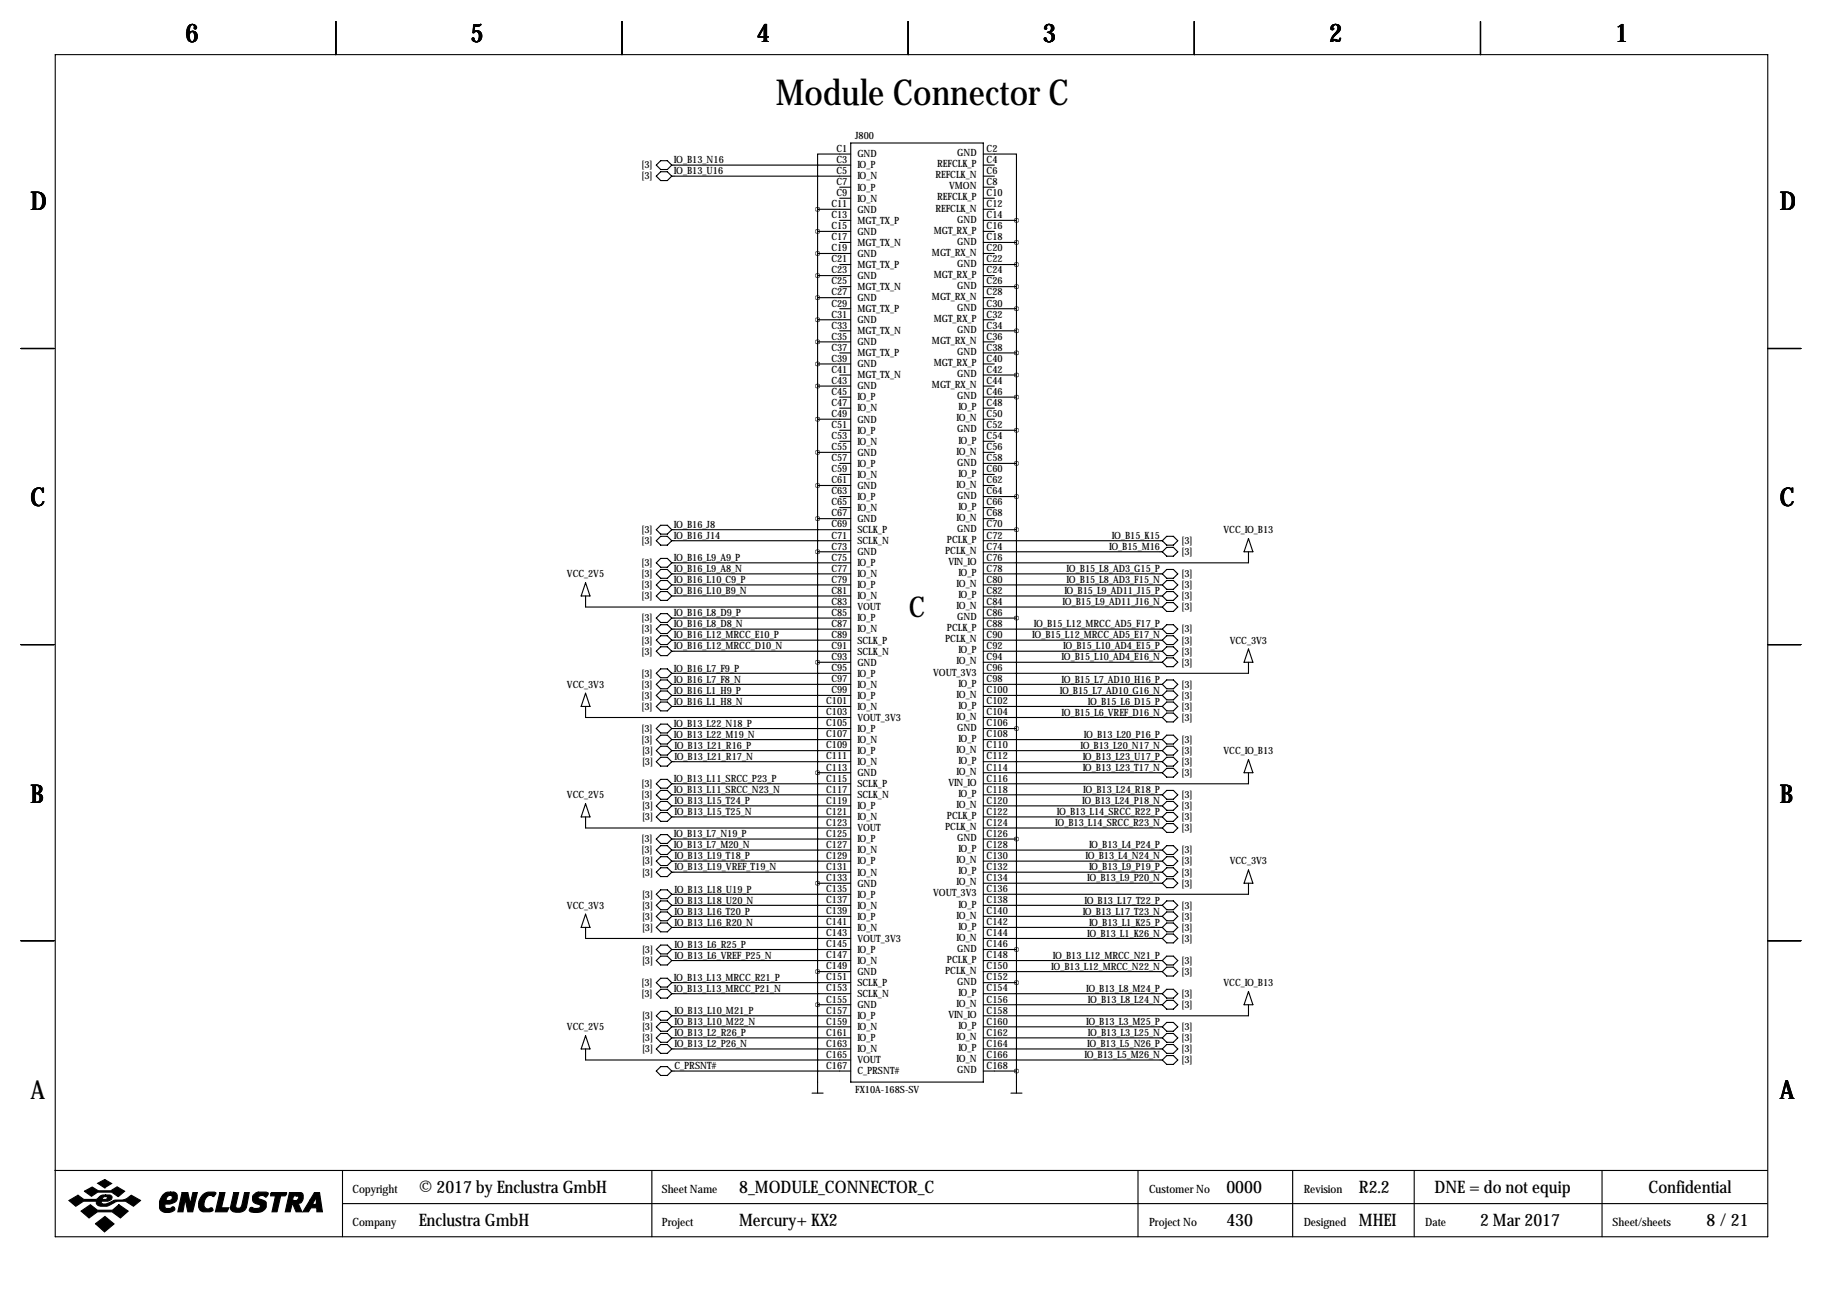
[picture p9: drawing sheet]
<svg xmlns="http://www.w3.org/2000/svg" width="419mm" height="297mm" viewBox="0 0 419 297" stroke-linecap="round" stroke-linejoin="round" font-family="sans-serif">
<g fill="none" stroke="#000" stroke-width=".25">
<path d="M12.7 12.6h393.7v271.7h-393.7zM77.2 4.9v7.7M143 4.9v7.7M208.8 4.9v7.7M274.6 4.9v7.7M340.4 4.9v7.7M150.9 38l1-1.1h1.5l1 1.1-1 1h-1.5zM154.4 38h41.2M195.6 35.4h-7.6v12.7M195.6 32.9h30.5v215.9h-30.5zM226.1 35.4h7.6v15.3M226.1 38h2.5"/>
<path d="M150.9 40.5l1-1h1.5l1 1-1 1h-1.5zM154.4 40.5h41.2M188 48.1h7.6M188 53.2h7.6M188 58.3h7.6M188 48.1v203.2M193 43h2.6M193 45.6h2.6M193 50.7h2.6M193 55.7h2.6M226.1 40.5h2.5M226.1 43h2.5"/>
<path d="M226.1 45.6h2.5M226.1 48.1h2.5M226.1 50.7h7.6M226.1 53.2h2.5M226.1 55.7h7.6M226.1 58.3h2.5M233.7 50.7v200.6M188 63.4h7.6M188 68.4h7.6M188 73.5h7.6M188 78.6h7.6M193 60.8h2.6"/>
<path d="M193 65.9h2.6M193 71h2.6M193 76.1h2.6M226.1 60.8h7.6M226.1 63.4h2.5M226.1 65.9h7.6M226.1 68.4h2.5M226.1 71h7.6M226.1 73.5h2.5M226.1 76.1h7.6M226.1 78.6h2.5M4.8 80.1h7.6"/>
<path d="M188 83.7h7.6M188 88.8h7.6M188 96.4h7.6M193 81.1h2.6M193 86.2h2.6M193 91.3h2.6M193 93.8h2.6M193 98.9h2.6M226.1 81.1h7.6M226.1 83.7h2.5M226.1 86.2h7.6M226.1 88.8h2.5"/>
<path d="M226.1 91.3h7.6M226.1 93.8h2.5M226.1 96.4h2.5M226.1 98.9h7.6M406.4 80.1h7.6M188 104h7.6M188 111.6h7.6M188 119.2h7.6M193 101.5h2.6M193 106.5h2.6M193 109.1h2.6M193 114.2h2.6"/>
<path d="M193 116.7h2.6M226.1 101.5h2.5M226.1 104h2.5M226.1 106.5h7.6M226.1 109.1h2.5M226.1 111.6h2.5M226.1 114.2h7.6M226.1 116.7h2.5M226.1 119.2h2.5M134.6 134l1 3h-2zM134.6 137v2.6h61M150.9 121.8l1-1h1.5l1 1-1 1h-1.5z"/>
<path d="M150.9 124.3l1-1h1.5l1 1-1 1h-1.5zM150.9 134.5l1-1h1.5l1 1-1 1h-1.5zM150.9 137l1-1h1.5l1 1-1 1h-1.5zM150.9 129.4l1-1h1.5l1 1-1 1h-1.5zM150.9 131.9l1-1h1.5l1 1-1 1.1h-1.5zM154.4 121.8h41.2M154.4 124.3h41.2M154.4 129.4h41.2M154.4 131.9h41.2M154.4 134.5h41.2M154.4 137h41.2M188 126.9h7.6"/>
<path d="M226.1 121.8h7.6M226.1 124.3h41.1M226.1 126.9h41.1M226.1 131.9h41.1M226.1 134.5h41.1M226.1 137h41.1M226.1 139.6h41.1M267.2 124.3l1-1h1.5l1.1 1-1.1 1h-1.5zM267.2 134.5l1-1h1.5l1.1 1-1.1 1h-1.5zM267.2 137l1-1h1.5l1.1 1-1.1 1h-1.5zM267.2 131.9l1-1h1.5l1.1 1-1.1 1.1h-1.5zM268.2 125.8h1.5l1.1 1.1-1.1 1h-1.5l-1-1z"/>
<path d="M268.2 138.5h1.5l1.1 1.1-1.1 1h-1.5l-1-1zM287 123.8l1 3.1h-2zM287 126.9v2.5h-60.9M4.8 148.2h7.6M134.6 159.4l1 3h-2zM150.9 147.2l1-1h1.5l1 1-1 1h-1.5zM150.9 142.1l1-1h1.5l1 1-1 1h-1.5zM150.9 144.6l1-1h1.5l1 1-1 1.1h-1.5zM150.9 149.7l1-1h1.5l1 1-1 1h-1.5zM150.9 154.8l1-1h1.5l1 1-1 1h-1.5zM150.9 157.3l1-1h1.5l1 1-1 1.1h-1.5zM150.9 159.9l1-1h1.5l1 1-1 1h-1.5z"/>
<path d="M154.4 142.1h41.2M154.4 144.6h41.2M154.4 147.2h41.2M154.4 149.7h41.2M154.4 154.8h41.2M154.4 157.3h41.2M154.4 159.9h41.2M188 152.3h7.6M226.1 142.1h7.6M226.1 144.6h41.1M226.1 147.2h41.1M226.1 149.7h41.1"/>
<path d="M226.1 152.3h41.1M226.1 157.3h41.1M226.1 159.9h41.1M267.2 144.6l1-1h1.5l1.1 1-1.1 1.1h-1.5zM267.2 149.7l1-1h1.5l1.1 1-1.1 1h-1.5zM267.2 157.3l1-1h1.5l1.1 1-1.1 1.1h-1.5zM268.2 146.2h1.5l1.1 1-1.1 1h-1.5l-1-1zM268.2 158.9h1.5l1.1 1-1.1 1h-1.5l-1-1zM268.2 151.2h1.5l1.1 1.1-1.1 1h-1.5l-1-1zM287 149.2l1 3.1h-2zM287 152.3v2.5h-60.9M406.4 148.2h7.6"/>
<path d="M134.6 162.4v2.6h61M150.9 167.5l1-1h1.5l1 1-1 1h-1.5zM150.9 170l1-1h1.5l1 1-1 1.1h-1.5zM150.9 162.4l1-1h1.5l1 1-1 1h-1.5zM150.9 172.6l1-1h1.5l1 1-1 1h-1.5zM150.9 175.1l1-1h1.5l1 1-1 1h-1.5zM154.4 162.4h41.2M154.4 167.5h41.2M154.4 170h41.2M154.4 172.6h41.2M154.4 175.1h41.2M188 177.7h7.6"/>
<path d="M226.1 162.4h41.1M226.1 165h41.1M226.1 167.5h7.6M226.1 170h41.1M226.1 172.6h41.1M226.1 175.1h41.1M226.1 177.7h41.1M267.2 170l1-1h1.5l1.1 1-1.1 1.1h-1.5zM267.2 175.1l1-1h1.5l1.1 1-1.1 1h-1.5zM268.2 161.4h1.5l1.1 1-1.1 1h-1.5l-1-1zM268.2 163.9h1.5l1.1 1.1-1.1 1h-1.5l-1-1zM268.2 171.6h1.5l1.1 1-1.1 1h-1.5l-1-1z"/>
<path d="M268.2 176.6h1.5l1.1 1.1-1.1 1h-1.5l-1-1zM287 174.6l1 3.1h-2zM287 177.7v2.5h-60.9M134.6 184.8l1 3h-2zM134.6 187.8v2.6h61M150.9 180.2l1-1h1.5l1 1-1 1h-1.5zM150.9 182.7l1-1h1.5l1 1-1 1.1h-1.5zM150.9 192.9l1-1h1.5l1 1-1 1h-1.5zM150.9 195.4l1-1h1.5l1 1-1 1.1h-1.5zM150.9 198l1-1h1.5l1 1-1 1h-1.5zM150.9 187.8l1-1h1.5l1 1-1 1h-1.5zM150.9 185.3l1-1h1.5l1 1-1 1h-1.5z"/>
<path d="M151.9 199.5h1.5l1 1-1 1h-1.5l-1-1zM154.4 180.2h41.2M154.4 182.7h41.2M154.4 185.3h41.2M154.4 187.8h41.2M154.4 192.9h41.2M154.4 195.4h41.2M154.4 198h41.2M226.1 182.7h41.1M226.1 185.3h41.1M226.1 187.8h41.1M226.1 190.4h41.1"/>
<path d="M226.1 192.9h7.6M226.1 195.4h41.1M226.1 198h41.1M267.2 182.7l1-1h1.5l1.1 1-1.1 1.1h-1.5zM267.2 195.4l1-1h1.5l1.1 1-1.1 1.1h-1.5zM268.2 197h1.5l1.1 1-1.1 1h-1.5l-1-1zM268.2 199.5h1.5l1.1 1-1.1 1h-1.5l-1-1zM268.2 186.8h1.5l1.1 1-1.1 1h-1.5l-1-1zM268.2 189.3h1.5l1.1 1.1-1.1 1h-1.5l-1-1zM268.2 184.3h1.5l1.1 1-1.1 1h-1.5l-1-1zM4.8 216.3h7.6M134.6 210.2l1 3h-2z"/>
<path d="M134.6 213.2v2.6h61M150.9 213.2l1-1h1.5l1 1-1 1h-1.5zM150.9 208.1l1-1h1.5l1 1-1 1.1h-1.5zM150.9 205.6l1-1h1.5l1 1-1 1h-1.5zM150.9 218.3l1-1h1.5l1 1-1 1h-1.5zM150.9 210.7l1-1h1.5l1 1-1 1h-1.5zM154.4 200.5h41.2M154.4 205.6h41.2M154.4 208.1h41.2M154.4 210.7h41.2M154.4 213.2h41.2M154.4 218.3h41.2"/>
<path d="M188 203.1h7.6M226.1 200.5h41.1M226.1 203.1h41.1M226.1 208.1h41.1M226.1 210.7h41.1M226.1 213.2h41.1M226.1 215.8h41.1M226.1 218.3h7.6M267.2 213.2l1-1h1.5l1.1 1-1.1 1h-1.5zM267.2 208.1l1-1h1.5l1.1 1-1.1 1.1h-1.5zM267.2 210.7l1-1h1.5l1.1 1-1.1 1h-1.5zM268.2 202h1.5l1.1 1.1-1.1 1h-1.5l-1-1z"/>
<path d="M268.2 219.8h1.5l1.1 1-1.1 1.1h-1.5l-1-1.1zM268.2 214.7h1.5l1.1 1.1-1.1 1h-1.5l-1-1zM287 200l1 3.1h-2zM287 203.1v2.5h-60.9M406.4 216.3h7.6M134.6 238.1l1 3.1h-2zM150.9 225.9l1-1h1.5l1 1-1 1h-1.5zM150.9 228.5l1-1.1h1.5l1 1.1-1 1h-1.5zM150.9 220.8l1-1h1.5l1 1-1 1.1h-1.5zM150.9 238.6l1-1h1.5l1 1-1 1h-1.5zM150.9 236.1l1-1h1.5l1 1-1 1h-1.5zM150.9 233.5l1-1h1.5l1 1-1 1.1h-1.5z"/>
<path d="M154.4 220.8h41.2M154.4 225.9h41.2M154.4 228.5h41.2M154.4 233.5h41.2M154.4 236.1h41.2M154.4 238.6h41.2M188 223.4h7.6M188 231h7.6M226.1 220.8h41.1M226.1 223.4h41.1M226.1 225.9h7.6M226.1 228.5h41.1"/>
<path d="M226.1 231h41.1M226.1 236.1h41.1M226.1 238.6h41.1M267.2 228.5l1-1.1h1.5l1.1 1.1-1.1 1h-1.5zM267.2 223.4l1-1h1.5l1.1 1-1.1 1h-1.5zM267.2 238.6l1-1h1.5l1.1 1-1.1 1h-1.5zM267.2 236.1l1-1h1.5l1.1 1-1.1 1h-1.5zM268.2 230h1.5l1.1 1-1.1 1h-1.5l-1-1zM287 228l1 3h-2zM287 231v2.5h-60.9M134.6 241.2v2.5h61M150.9 241.2l1-1.1h1.5l1 1.1-1 1h-1.5z"/>
<path d="M150.9 246.2l1-1h1.5l1 1-1 1.1h-1.5zM154.4 241.2h41.2M154.4 246.2h41.2M186.7 251.3h2.5M226.1 241.2h41.1M226.1 243.7h41.1M226.1 246.2h7.6M232.4 251.3h2.5M267.2 241.2l1-1.1h1.5l1.1 1.1-1.1 1h-1.5zM268.2 242.7h1.5l1.1 1-1.1 1h-1.5l-1-1zM12.6 269.1h393.7M78.7 269.1v15.2"/>
<path d="M78.7 276.7h327.6M149.9 269.1v15.2M261.6 269.1v15.2M297.2 269.1v15.2M325.1 269.1v15.2M368.3 269.1v15.2"/>
</g>
<g fill="#000" stroke="#000" stroke-width=".25">
<path d="M15.8 276l2.1-1.2 1.4 1h2.8l.3-.2a1.77 1.77 0 0 1 1.9-.9v.4l-.6 .2-.2 .5h.9l.3-.6-.4-.1v-.4h.9a.59 .59 0 0 1 .6 .7l-.2 .4-.8 .4h-1.4l-.1 .1 .1 .4a3.2 3.2 0 0 0 2.7-.7l.3-.1a4 4 0 0 0 3.8-1.1l2.1 1.2-1.6 1.3a4 4 0 0 0-5.5-.2 2.66 2.66 0 0 1-2.9-.2l-.1-.7h-3l-1.8 1.1zM19.4 273.9l1.8-1 1.4 .9h2.9l1.4-.9 1.8 1-1.5 1.2-1.5-1h-3.2l-1.5 .9zM22.5 272l1.6-.8 1.6 .9-1.6 1zM18.6 278.4l2.2-1.4 1.6 1.2h3.5l1.4-1.2 2.2 1.4-1.8 1.6-1.9-1.4h-3.4l-1.9 1.4zM37.4 274.7a1.75 1.75 0 0 1 1.8-.6v.7a.82 .82 0 0 0-.8 1.2h.6a.6 .6 0 0 0 .6-.5 .6 .6 0 0 0-.4-.7v-.7h.8l.5 .3a1.61 1.61 0 0 1 0 1.7 1.61 1.61 0 0 1-1.5 .7h-1v.9l.2 .1h.9l.7-.4 .4 .4a1.06 1.06 0 0 1-1.3 1 1.82 1.82 0 0 1-2.2-1.1 3.5 3.5 0 0 1 .7-3zM41.9 274.2h1.3l.5 2.6 .6-2.6h1.1l-1.1 4.4h-1.1l-.6-2.9-.5 2.9h-1.2zM46.7 274.6a2.78 2.78 0 0 1 2.9-.4l-.4 .9a1.32 1.32 0 0 0-2.1 .8l-.2 .8a.98 .98 0 0 0 1.1 1.2 .55 .55 0 0 1 .6-.2 .55 .55 0 0 1 .4 .6l-.7 .3-1.8-.1a1.79 1.79 0 0 1-.8-2.3zM50.5 274.2h1.2l-.8 3.5h1.7l-.4 .9h-2.7zM53.7 274.2h1.2l-.7 3.1a.73 .73 0 0 0 .7 .5 .73 .73 0 0 0 .7-.6l.6-3h1.1l-.7 3.4a2.28 2.28 0 0 1-3.6 .4v-.4zM58.3 274.7l.8-.6h2.1l.5 .2v.2l-.6 .7a.96 .96 0 0 0-1-.4 .96 .96 0 0 0-.8 .6l1.7 .8a1.71 1.71 0 0 1-.1 1.8 1.71 1.71 0 0 1-1.7 .8l-1.4-.2a.51 .51 0 0 1-.4-.7 .51 .51 0 0 1 .8-.2l1 .1a.52 .52 0 0 0 .6-.2 .52 .52 0 0 0-.2-.7 1.39 1.39 0 0 1-1.4-.6 1.39 1.39 0 0 1 .1-1.6zM62.2 274.4l.2-.2h3.5l-.1 .4-.3 .3h-1l-.8 3.7h-1.2l.8-3.7h-1.1zM66.5 274.2h1.7v.7h-.7l-.2 1.1h.9l.3-.3a.44 .44 0 0 0 .1-.5 .44 .44 0 0 0-.4-.3v-.7h1l.3 .2 .2 .3v.9a1.03 1.03 0 0 1-1.2 1l.9 2h-1.3l-.8-1.8h-.1l-.5 1.8h-1.1z"/>
<path d="M72.3 274.2h1.2l.6 4.4h-1.3v-.9h-1.3l-.6 .9h-1.3l1.7-2.7h1l-.4 .8 .2 .2h.4l.2-.2v-1.5l-.4 .7h-1zM21.9 281.3l2.2-1.6 2.1 1.7-2.2 1.8z"/>
</g>
<path d="M187.9 231a.05 .05 0 0 0 .1 0 .05 .05 0 0 0-.1 0zM233.6 246.2a.05 .05 0 0 0 .1 0 .05 .05 0 0 0-.1 0zM187.9 48.1a.05 .05 0 0 0 .1 0 .05 .05 0 0 0-.1 0zM187.9 53.2a.05 .05 0 0 0 .1 0 .05 .05 0 0 0-.1 0zM187.9 58.3a.05 .05 0 0 0 .1 0 .05 .05 0 0 0-.1 0zM187.9 63.4a.05 .05 0 0 0 .1 0 .05 .05 0 0 0-.1 0zM187.9 68.4a.05 .05 0 0 0 .1 0 .05 .05 0 0 0-.1 0zM187.9 73.5a.05 .05 0 0 0 .1 0 .05 .05 0 0 0-.1 0zM187.9 78.6a.05 .05 0 0 0 .1 0 .05 .05 0 0 0-.1 0zM187.9 83.7a.05 .05 0 0 0 .1 0 .05 .05 0 0 0-.1 0zM233.6 50.7a.05 .05 0 0 0 .1 0 .05 .05 0 0 0-.1 0zM233.6 55.7a.05 .05 0 0 0 .1 0 .05 .05 0 0 0-.1 0zM233.6 60.8a.05 .05 0 0 0 .1 0 .05 .05 0 0 0-.1 0zM233.6 65.9a.05 .05 0 0 0 .1 0 .05 .05 0 0 0-.1 0zM233.6 71a.05 .05 0 0 0 .1 0 .05 .05 0 0 0-.1 0zM233.6 76.1a.05 .05 0 0 0 .1 0 .05 .05 0 0 0-.1 0zM233.6 81.1a.05 .05 0 0 0 .1 0 .05 .05 0 0 0-.1 0zM233.6 86.2a.05 .05 0 0 0 .1 0 .05 .05 0 0 0-.1 0zM187.9 88.8a.05 .05 0 0 0 .1 0 .05 .05 0 0 0-.1 0zM187.9 96.4a.05 .05 0 0 0 .1 0 .05 .05 0 0 0-.1 0zM233.6 91.3a.05 .05 0 0 0 .1 0 .05 .05 0 0 0-.1 0zM233.6 98.9a.05 .05 0 0 0 .1 0 .05 .05 0 0 0-.1 0zM233.6 106.5a.05 .05 0 0 0 .1 0 .05 .05 0 0 0-.1 0zM187.9 111.6a.05 .05 0 0 0 .1 0 .05 .05 0 0 0-.1 0zM187.9 104a.05 .05 0 0 0 .1 0 .05 .05 0 0 0-.1 0zM233.6 114.2a.05 .05 0 0 0 .1 0 .05 .05 0 0 0-.1 0zM233.6 121.8a.05 .05 0 0 0 .1 0 .05 .05 0 0 0-.1 0zM187.9 126.9a.05 .05 0 0 0 .1 0 .05 .05 0 0 0-.1 0zM187.9 119.2a.05 .05 0 0 0 .1 0 .05 .05 0 0 0-.1 0zM233.6 142.1a.05 .05 0 0 0 .1 0 .05 .05 0 0 0-.1 0zM187.9 152.3a.05 .05 0 0 0 .1 0 .05 .05 0 0 0-.1 0zM233.6 167.5a.05 .05 0 0 0 .1 0 .05 .05 0 0 0-.1 0zM187.9 177.7a.05 .05 0 0 0 .1 0 .05 .05 0 0 0-.1 0zM233.6 192.9a.05 .05 0 0 0 .1 0 .05 .05 0 0 0-.1 0zM187.9 203.1a.05 .05 0 0 0 .1 0 .05 .05 0 0 0-.1 0zM187.9 223.4a.05 .05 0 0 0 .1 0 .05 .05 0 0 0-.1 0zM233.6 218.3a.05 .05 0 0 0 .1 0 .05 .05 0 0 0-.1 0zM233.6 225.9a.05 .05 0 0 0 .1 0 .05 .05 0 0 0-.1 0z" fill="#000" stroke="#000" stroke-width="1"/>
<text font-size="8.2" x="178.4" y="24.2">Module Connector C</text>
<text font-size="6.6" x="208.9" y="141.8">C</text>
<g font-size="5.9">
<text x="42.7" y="9.8">6</text>
<text x="108.2" y="9.8">5</text>
<text x="174" y="9.8">4</text>
<text x="239.8" y="9.8">3</text>
<text x="305.6" y="9.8">2</text>
<text x="371.3" y="9.8">1</text>
<text x="7" y="48.4">D</text>
<text x="409.2" y="48.4">D</text>
<text x="7" y="116.4">C</text>
<text x="409.2" y="116.4">C</text>
<text x="7" y="184.5">B</text>
<text x="409.2" y="184.5">B</text>
<text x="7" y="252.6">A</text>
<text x="409.2" y="252.6">A</text>
</g>
<g font-size="4">
<text x="96.3" y="274.2">© 2017 by Enclustra GmbH</text>
<text x="169.9" y="274.2">8_MODULE_CONNECTOR_C</text>
<text x="281.9" y="274.2">0000</text>
<text x="312.4" y="274.2">R2.2</text>
<text x="329.8" y="274.2">DNE = do not equip</text>
<text x="379" y="274.2">Confidential</text>
<text x="96.3" y="281.8">Enclustra GmbH</text>
<text x="169.9" y="281.8">Mercury+ KX2</text>
<text x="281.9" y="281.8">430</text>
<text x="312.4" y="281.8">MHEI</text>
<text x="340.3" y="281.8">2 Mar 2017</text>
<text x="392.3" y="281.8">8/ 21</text>
</g>
<g font-size="2.6">
<text x="81" y="274.2">Copyright</text>
<text x="152.1" y="274.2">Sheet Name</text>
<text x="264.2" y="274.2">Customer No</text>
<text x="299.7" y="274.2">Revision</text>
<text x="81" y="281.8">Company</text>
<text x="152.1" y="281.8">Project</text>
<text x="264.2" y="281.8">Project No</text>
<text x="299.7" y="281.8">Designed</text>
<text x="327.7" y="281.8">Date</text>
<text x="370.7" y="281.8">Sheet/sheets</text>
</g>
<g font-size="2.3">
<text x="192.3" y="34.9">C1</text>
<text x="196.6" y="31.9">J800</text>
<text x="220.1" y="35.9">GND</text>
<text x="226.8" y="34.9">C2</text>
<text x="147.5" y="38.7">[3]</text>
<text x="147.5" y="41.3">[3]</text>
<text x="154.9" y="37.6">IO_B13_N16</text>
<text x="154.9" y="40.1">IO_B13_U16</text>
<text x="192.3" y="37.5">C3</text>
<text x="192.3" y="40">C5</text>
<text x="197.1" y="36.2">GND</text>
<text x="197.1" y="38.7">IO_P</text>
<text x="197.1" y="41.3">IO_N</text>
<text x="215.1" y="41">REFCLK_N</text>
<text x="215.4" y="38.5">REFCLK_P</text>
<text x="226.8" y="37.5">C4</text>
<text x="226.8" y="40">C6</text>
<text x="191.1" y="47.6">C11</text>
<text x="192.3" y="42.5">C7</text>
<text x="192.3" y="45.1">C9</text>
<text x="197.1" y="43.8">IO_P</text>
<text x="197.1" y="46.3">IO_N</text>
<text x="215.4" y="46.1">REFCLK_P</text>
<text x="218.2" y="43.5">VMON</text>
<text x="226.8" y="42.5">C8</text>
<text x="226.8" y="45.1">C10</text>
<text x="226.8" y="47.6">C12</text>
<text x="191.1" y="50.2">C13</text>
<text x="191.1" y="52.7">C15</text>
<text x="197.1" y="48.9">GND</text>
<text x="197.1" y="51.4">MGT_TX_P</text>
<text x="197.1" y="54">GND</text>
<text x="214.7" y="53.7">MGT_RX_P</text>
<text x="215.1" y="48.6">REFCLK_N</text>
<text x="220.1" y="51.2">GND</text>
<text x="226.8" y="50.2">C14</text>
<text x="226.8" y="52.7">C16</text>
<text x="191.1" y="55.2">C17</text>
<text x="191.1" y="57.8">C19</text>
<text x="197.1" y="56.5">MGT_TX_N</text>
<text x="197.1" y="59">GND</text>
<text x="214.3" y="58.8">MGT_RX_N</text>
<text x="220.1" y="56.2">GND</text>
<text x="226.8" y="55.2">C18</text>
<text x="226.8" y="57.8">C20</text>
<text x="191.1" y="60.3">C21</text>
<text x="191.1" y="62.9">C23</text>
<text x="191.1" y="65.4">C25</text>
<text x="197.1" y="61.6">MGT_TX_P</text>
<text x="197.1" y="64.1">GND</text>
<text x="214.7" y="63.9">MGT_RX_P</text>
<text x="220.1" y="61.3">GND</text>
<text x="226.8" y="60.3">C22</text>
<text x="226.8" y="62.9">C24</text>
<text x="226.8" y="65.4">C26</text>
<text x="191.1" y="67.9">C27</text>
<text x="191.1" y="70.5">C29</text>
<text x="197.1" y="66.7">MGT_TX_N</text>
<text x="197.1" y="69.2">GND</text>
<text x="197.1" y="71.7">MGT_TX_P</text>
<text x="214.3" y="68.9">MGT_RX_N</text>
<text x="220.1" y="66.4">GND</text>
<text x="220.1" y="71.5">GND</text>
<text x="226.8" y="67.9">C28</text>
<text x="226.8" y="70.5">C30</text>
<text x="191.1" y="73">C31</text>
<text x="191.1" y="75.6">C33</text>
<text x="197.1" y="74.3">GND</text>
<text x="197.1" y="76.8">MGT_TX_N</text>
<text x="214.7" y="74">MGT_RX_P</text>
<text x="220.1" y="76.6">GND</text>
<text x="226.8" y="73">C32</text>
<text x="226.8" y="75.6">C34</text>
<text x="191.1" y="78.1">C35</text>
<text x="191.1" y="80.6">C37</text>
<text x="191.1" y="83.2">C39</text>
<text x="197.1" y="79.4">GND</text>
<text x="197.1" y="81.9">MGT_TX_P</text>
<text x="214.3" y="79.1">MGT_RX_N</text>
<text x="220.1" y="81.6">GND</text>
<text x="226.8" y="78.1">C36</text>
<text x="226.8" y="80.6">C38</text>
<text x="226.8" y="83.2">C40</text>
<text x="191.1" y="85.7">C41</text>
<text x="191.1" y="88.3">C43</text>
<text x="197.1" y="84.4">GND</text>
<text x="197.1" y="87">MGT_TX_N</text>
<text x="197.1" y="89.5">GND</text>
<text x="214.3" y="89.3">MGT_RX_N</text>
<text x="214.7" y="84.2">MGT_RX_P</text>
<text x="220.1" y="86.7">GND</text>
<text x="226.8" y="85.7">C42</text>
<text x="226.8" y="88.3">C44</text>
<text x="191.1" y="90.8">C45</text>
<text x="191.1" y="93.3">C47</text>
<text x="191.1" y="95.9">C49</text>
<text x="197.1" y="92.1">IO_P</text>
<text x="197.1" y="94.6">IO_N</text>
<text x="220.1" y="91.8">GND</text>
<text x="220.3" y="94.3">IO_P</text>
<text x="226.8" y="90.8">C46</text>
<text x="226.8" y="93.3">C48</text>
<text x="226.8" y="95.9">C50</text>
<text x="191.1" y="98.4">C51</text>
<text x="191.1" y="101">C53</text>
<text x="197.1" y="97.1">GND</text>
<text x="197.1" y="99.7">IO_P</text>
<text x="219.9" y="96.9">IO_N</text>
<text x="220.1" y="99.4">GND</text>
<text x="220.3" y="102">IO_P</text>
<text x="226.8" y="98.4">C52</text>
<text x="226.8" y="101">C54</text>
<text x="191.1" y="103.5">C55</text>
<text x="191.1" y="106">C57</text>
<text x="197.1" y="102.2">IO_N</text>
<text x="197.1" y="104.8">GND</text>
<text x="197.1" y="107.3">IO_P</text>
<text x="219.9" y="104.5">IO_N</text>
<text x="220.1" y="107">GND</text>
<text x="226.8" y="103.5">C56</text>
<text x="226.8" y="106">C58</text>
<text x="191.1" y="108.6">C59</text>
<text x="191.1" y="111.1">C61</text>
<text x="191.1" y="113.7">C63</text>
<text x="197.1" y="109.8">IO_N</text>
<text x="197.1" y="112.4">GND</text>
<text x="219.9" y="112.1">IO_N</text>
<text x="220.3" y="109.6">IO_P</text>
<text x="226.8" y="108.6">C60</text>
<text x="226.8" y="111.1">C62</text>
<text x="226.8" y="113.7">C64</text>
<text x="191.1" y="116.2">C65</text>
<text x="191.1" y="118.7">C67</text>
<text x="197.1" y="114.9">IO_P</text>
<text x="197.1" y="117.5">IO_N</text>
<text x="219.9" y="119.7">IO_N</text>
<text x="220.1" y="114.7">GND</text>
<text x="220.3" y="117.2">IO_P</text>
<text x="226.8" y="116.2">C66</text>
<text x="226.8" y="118.7">C68</text>
<text x="147.5" y="122.5">[3]</text>
<text x="147.5" y="125.1">[3]</text>
<text x="154.9" y="121.4">IO_B16_J8</text>
<text x="154.9" y="123.9">IO_B16_J14</text>
<text x="191.1" y="121.3">C69</text>
<text x="191.1" y="123.8">C71</text>
<text x="197.1" y="120">GND</text>
<text x="197.1" y="122.5">SCLK_P</text>
<text x="197.1" y="125.1">SCLK_N</text>
<text x="217.7" y="124.8">PCLK_P</text>
<text x="220.1" y="122.3">GND</text>
<text x="226.8" y="121.3">C70</text>
<text x="226.8" y="123.8">C72</text>
<text x="255.6" y="123.9">IO_B15_K15</text>
<text x="271.6" y="125.1">[3]</text>
<text x="281.3" y="122.5">VCC_IO_B13</text>
<text x="147.5" y="130.2">[3]</text>
<text x="154.9" y="129">IO_B16_L9_A9_P</text>
<text x="154.9" y="131.5">IO_B16_L9_A8_N</text>
<text x="191.1" y="126.4">C73</text>
<text x="191.1" y="128.9">C75</text>
<text x="191.1" y="131.4">C77</text>
<text x="197.1" y="127.6">GND</text>
<text x="197.1" y="130.2">IO_P</text>
<text x="217.3" y="127.4">PCLK_N</text>
<text x="218.1" y="129.9">VIN_IO</text>
<text x="226.8" y="126.4">C74</text>
<text x="226.8" y="128.9">C76</text>
<text x="226.8" y="131.4">C78</text>
<text x="245.2" y="131.5">IO_B15_L8_AD3_G15_P</text>
<text x="255" y="126.5">IO_B15_M16</text>
<text x="271.6" y="127.6">[3]</text>
<text x="130.3" y="132.7">VCC_2V5</text>
<text x="147.5" y="135.2">[3]</text>
<text x="147.5" y="137.8">[3]</text>
<text x="147.5" y="132.7">[3]</text>
<text x="154.9" y="134.1">IO_B16_L10_C9_P</text>
<text x="154.9" y="136.6">IO_B16_L10_B9_N</text>
<text x="191.1" y="134">C79</text>
<text x="191.1" y="136.5">C81</text>
<text x="197.1" y="132.7">IO_N</text>
<text x="197.1" y="135.2">IO_P</text>
<text x="197.1" y="137.8">IO_N</text>
<text x="219.9" y="135">IO_N</text>
<text x="220.3" y="132.4">IO_P</text>
<text x="220.3" y="137.5">IO_P</text>
<text x="226.8" y="134">C80</text>
<text x="226.8" y="136.5">C82</text>
<text x="244.7" y="136.6">IO_B15_L9_AD11_J15_P</text>
<text x="245.2" y="134.1">IO_B15_L8_AD3_F15_N</text>
<text x="271.6" y="132.7">[3]</text>
<text x="271.6" y="135.2">[3]</text>
<text x="271.6" y="137.8">[3]</text>
<text x="147.5" y="142.9">[3]</text>
<text x="154.9" y="141.7">IO_B16_L8_D9_P</text>
<text x="191.1" y="139.1">C83</text>
<text x="191.1" y="141.6">C85</text>
<text x="197.1" y="140.3">VOUT</text>
<text x="197.1" y="142.9">IO_P</text>
<text x="219.9" y="140.1">IO_N</text>
<text x="220.1" y="142.6">GND</text>
<text x="226.8" y="139.1">C84</text>
<text x="226.8" y="141.6">C86</text>
<text x="244.3" y="139.2">IO_B15_L9_AD11_J16_N</text>
<text x="271.6" y="140.3">[3]</text>
<text x="147.5" y="145.4">[3]</text>
<text x="147.5" y="147.9">[3]</text>
<text x="154.9" y="144.2">IO_B16_L8_D8_N</text>
<text x="154.9" y="146.8">IO_B16_L12_MRCC_E10_P</text>
<text x="154.9" y="149.3">IO_B16_L12_MRCC_D10_N</text>
<text x="191.1" y="144.1">C87</text>
<text x="191.1" y="146.7">C89</text>
<text x="191.1" y="149.2">C91</text>
<text x="197.1" y="145.4">IO_N</text>
<text x="197.1" y="147.9">SCLK_P</text>
<text x="217.3" y="147.7">PCLK_N</text>
<text x="217.7" y="145.1">PCLK_P</text>
<text x="226.8" y="144.1">C88</text>
<text x="226.8" y="146.7">C90</text>
<text x="226.8" y="149.2">C92</text>
<text x="237.3" y="146.8">IO_B15_L12_MRCC_AD5_E17_N</text>
<text x="237.7" y="144.2">IO_B15_L12_MRCC_AD5_F17_P</text>
<text x="244.4" y="149.3">IO_B15_L10_AD4_E15_P</text>
<text x="271.6" y="145.4">[3]</text>
<text x="271.6" y="147.9">[3]</text>
<text x="282.7" y="147.9">VCC_3V3</text>
<text x="147.5" y="150.5">[3]</text>
<text x="147.5" y="155.6">[3]</text>
<text x="154.9" y="154.4">IO_B16_L7_F9_P</text>
<text x="191.1" y="151.8">C93</text>
<text x="191.1" y="154.3">C95</text>
<text x="197.1" y="150.5">SCLK_N</text>
<text x="197.1" y="153">GND</text>
<text x="197.1" y="155.6">IO_P</text>
<text x="214.5" y="155.3">VOUT_3V3</text>
<text x="219.9" y="152.8">IO_N</text>
<text x="220.3" y="150.2">IO_P</text>
<text x="226.8" y="151.8">C94</text>
<text x="226.8" y="154.3">C96</text>
<text x="244" y="151.9">IO_B15_L10_AD4_E16_N</text>
<text x="271.6" y="150.5">[3]</text>
<text x="271.6" y="153">[3]</text>
<text x="130.3" y="158.1">VCC_3V3</text>
<text x="147.5" y="158.1">[3]</text>
<text x="147.5" y="160.6">[3]</text>
<text x="154.9" y="156.9">IO_B16_L7_F8_N</text>
<text x="154.9" y="159.5">IO_B16_L1_H9_P</text>
<text x="189.9" y="161.9">C101</text>
<text x="191.1" y="156.8">C97</text>
<text x="191.1" y="159.4">C99</text>
<text x="197.1" y="158.1">IO_N</text>
<text x="197.1" y="160.6">IO_P</text>
<text x="219.9" y="160.4">IO_N</text>
<text x="220.3" y="157.8">IO_P</text>
<text x="226.8" y="156.8">C98</text>
<text x="226.8" y="159.4">C100</text>
<text x="226.8" y="161.9">C102</text>
<text x="243.6" y="159.5">IO_B15_L7_AD10_G16_N</text>
<text x="244" y="156.9">IO_B15_L7_AD10_H16_P</text>
<text x="271.6" y="158.1">[3]</text>
<text x="271.6" y="160.6">[3]</text>
<text x="147.5" y="163.2">[3]</text>
<text x="154.9" y="167.1">IO_B13_L22_N18_P</text>
<text x="154.9" y="162">IO_B16_L1_H8_N</text>
<text x="189.9" y="164.5">C103</text>
<text x="189.9" y="167">C105</text>
<text x="197.1" y="163.2">IO_N</text>
<text x="197.1" y="165.7">VOUT_3V3</text>
<text x="219.9" y="165.5">IO_N</text>
<text x="220.3" y="162.9">IO_P</text>
<text x="226.8" y="164.5">C104</text>
<text x="226.8" y="167">C106</text>
<text x="244" y="164.6">IO_B15_L6_VREF_D16_N</text>
<text x="250.1" y="162">IO_B15_L6_D15_P</text>
<text x="271.6" y="163.2">[3]</text>
<text x="271.6" y="165.7">[3]</text>
<text x="147.5" y="168.3">[3]</text>
<text x="147.5" y="170.8">[3]</text>
<text x="147.6" y="173.3">[3]</text>
<text x="154.9" y="169.6">IO_B13_L22_M19_N</text>
<text x="155" y="172.2">IO_B13_L21_R16_P</text>
<text x="189.9" y="169.5">C107</text>
<text x="189.9" y="172.1">C109</text>
<text x="197.1" y="168.3">IO_P</text>
<text x="197.1" y="170.8">IO_N</text>
<text x="197.1" y="173.3">IO_P</text>
<text x="219.9" y="173.1">IO_N</text>
<text x="220.1" y="168">GND</text>
<text x="220.3" y="170.5">IO_P</text>
<text x="226.8" y="169.5">C108</text>
<text x="226.8" y="172.1">C110</text>
<text x="248.4" y="172.2">IO_B13_L20_N17_N</text>
<text x="249.2" y="169.6">IO_B13_L20_P16_P</text>
<text x="271.6" y="173.3">[3]</text>
<text x="271.6" y="170.8">[3]</text>
<text x="281.3" y="173.3">VCC_IO_B13</text>
<text x="147.6" y="175.9">[3]</text>
<text x="154.9" y="179.8">IO_B13_L11_SRCC_P23_P</text>
<text x="155" y="174.7">IO_B13_L21_R17_N</text>
<text x="189.9" y="174.6">C111</text>
<text x="189.9" y="177.2">C113</text>
<text x="189.9" y="179.7">C115</text>
<text x="197.1" y="175.9">IO_N</text>
<text x="197.1" y="178.4">GND</text>
<text x="219.9" y="178.2">IO_N</text>
<text x="220.3" y="175.6">IO_P</text>
<text x="226.8" y="174.6">C112</text>
<text x="226.8" y="177.2">C114</text>
<text x="226.8" y="179.7">C116</text>
<text x="248.9" y="177.3">IO_B13_L23_T17_N</text>
<text x="248.9" y="174.7">IO_B13_L23_U17_P</text>
<text x="271.6" y="178.4">[3]</text>
<text x="271.6" y="175.9">[3]</text>
<text x="130.3" y="183.5">VCC_2V5</text>
<text x="147.5" y="181">[3]</text>
<text x="147.5" y="183.5">[3]</text>
<text x="154.9" y="182.3">IO_B13_L11_SRCC_N23_N</text>
<text x="155" y="184.9">IO_B13_L15_T24_P</text>
<text x="189.9" y="182.2">C117</text>
<text x="189.9" y="184.8">C119</text>
<text x="197.1" y="181">SCLK_P</text>
<text x="197.1" y="183.5">SCLK_N</text>
<text x="218.1" y="180.7">VIN_IO</text>
<text x="219.9" y="185.8">IO_N</text>
<text x="220.3" y="183.2">IO_P</text>
<text x="226.8" y="182.2">C118</text>
<text x="226.8" y="184.8">C120</text>
<text x="248.8" y="184.9">IO_B13_L24_P18_N</text>
<text x="249" y="182.3">IO_B13_L24_R18_P</text>
<text x="271.6" y="183.5">[3]</text>
<text x="147.6" y="188.6">[3]</text>
<text x="147.6" y="186">[3]</text>
<text x="155" y="187.4">IO_B13_L15_T25_N</text>
<text x="189.9" y="187.3">C121</text>
<text x="189.9" y="189.9">C123</text>
<text x="197.1" y="186">IO_P</text>
<text x="197.1" y="188.6">IO_N</text>
<text x="197.1" y="191.1">VOUT</text>
<text x="217.3" y="190.9">PCLK_N</text>
<text x="217.7" y="188.3">PCLK_P</text>
<text x="226.8" y="187.3">C122</text>
<text x="226.8" y="189.9">C124</text>
<text x="242.6" y="190">IO_B13_L14_SRCC_R23_N</text>
<text x="243" y="187.4">IO_B13_L14_SRCC_R22_P</text>
<text x="271.6" y="188.6">[3]</text>
<text x="271.6" y="191.1">[3]</text>
<text x="271.6" y="186">[3]</text>
<text x="147.5" y="193.7">[3]</text>
<text x="147.5" y="196.2">[3]</text>
<text x="154.9" y="192.5">IO_B13_L7_N19_P</text>
<text x="154.9" y="195">IO_B13_L7_M20_N</text>
<text x="155" y="197.6">IO_B13_L19_T18_P</text>
<text x="189.9" y="192.4">C125</text>
<text x="189.9" y="194.9">C127</text>
<text x="189.9" y="197.5">C129</text>
<text x="197.1" y="193.7">IO_P</text>
<text x="197.1" y="196.2">IO_N</text>
<text x="220.1" y="193.4">GND</text>
<text x="220.3" y="195.9">IO_P</text>
<text x="226.8" y="192.4">C126</text>
<text x="226.8" y="194.9">C128</text>
<text x="226.8" y="197.5">C130</text>
<text x="249.6" y="197.6">IO_B13_L4_N24_N</text>
<text x="250.4" y="195">IO_B13_L4_P24_P</text>
<text x="271.6" y="196.2">[3]</text>
<text x="147.6" y="201.3">[3]</text>
<text x="147.6" y="198.7">[3]</text>
<text x="155" y="200.1">IO_B13_L19_VREF_T19_N</text>
<text x="189.9" y="200">C131</text>
<text x="189.9" y="202.6">C133</text>
<text x="197.1" y="198.7">IO_P</text>
<text x="197.1" y="201.3">IO_N</text>
<text x="197.1" y="203.8">GND</text>
<text x="219.9" y="198.5">IO_N</text>
<text x="219.9" y="203.6">IO_N</text>
<text x="220.3" y="201">IO_P</text>
<text x="226.8" y="200">C132</text>
<text x="226.8" y="202.6">C134</text>
<text x="250" y="202.7">IO_B13_L9_P20_N</text>
<text x="250.4" y="200.1">IO_B13_L9_P19_P</text>
<text x="271.6" y="198.7">[3]</text>
<text x="271.6" y="201.3">[3]</text>
<text x="271.6" y="203.8">[3]</text>
<text x="282.7" y="198.7">VCC_3V3</text>
<text x="130.3" y="208.9">VCC_3V3</text>
<text x="147.6" y="208.9">[3]</text>
<text x="147.6" y="206.4">[3]</text>
<text x="155" y="207.7">IO_B13_L18_U20_N</text>
<text x="155" y="205.2">IO_B13_L18_U19_P</text>
<text x="189.9" y="205.1">C135</text>
<text x="189.9" y="207.6">C137</text>
<text x="197.1" y="206.4">IO_P</text>
<text x="197.1" y="208.9">IO_N</text>
<text x="214.5" y="206.1">VOUT_3V3</text>
<text x="220.3" y="208.6">IO_P</text>
<text x="226.8" y="205.1">C136</text>
<text x="226.8" y="207.6">C138</text>
<text x="249.3" y="207.7">IO_B13_L17_T22_P</text>
<text x="271.6" y="208.9">[3]</text>
<text x="147.6" y="214">[3]</text>
<text x="147.6" y="211.4">[3]</text>
<text x="155" y="212.8">IO_B13_L16_R20_N</text>
<text x="155" y="210.3">IO_B13_L16_T20_P</text>
<text x="189.9" y="210.2">C139</text>
<text x="189.9" y="212.7">C141</text>
<text x="189.9" y="215.3">C143</text>
<text x="197.1" y="211.4">IO_P</text>
<text x="197.1" y="214">IO_N</text>
<text x="219.9" y="211.2">IO_N</text>
<text x="220.3" y="213.7">IO_P</text>
<text x="226.8" y="210.2">C140</text>
<text x="226.8" y="212.7">C142</text>
<text x="226.8" y="215.3">C144</text>
<text x="248.9" y="210.3">IO_B13_L17_T23_N</text>
<text x="250" y="215.4">IO_B13_L1_K26_N</text>
<text x="250.4" y="212.8">IO_B13_L1_K25_P</text>
<text x="271.6" y="214">[3]</text>
<text x="271.6" y="211.4">[3]</text>
<text x="147.6" y="221.6">[3]</text>
<text x="147.6" y="219.1">[3]</text>
<text x="155" y="220.4">IO_B13_L6_VREF_P25_N</text>
<text x="155" y="217.9">IO_B13_L6_R25_P</text>
<text x="189.9" y="217.8">C145</text>
<text x="189.9" y="220.3">C147</text>
<text x="197.1" y="216.5">VOUT_3V3</text>
<text x="197.1" y="219.1">IO_P</text>
<text x="197.1" y="221.6">IO_N</text>
<text x="217.7" y="221.3">PCLK_P</text>
<text x="219.9" y="216.3">IO_N</text>
<text x="220.1" y="218.8">GND</text>
<text x="226.8" y="217.8">C146</text>
<text x="226.8" y="220.3">C148</text>
<text x="242.1" y="220.4">IO_B13_L12_MRCC_N21_P</text>
<text x="271.6" y="221.6">[3]</text>
<text x="271.6" y="216.5">[3]</text>
<text x="147.5" y="226.7">[3]</text>
<text x="154.9" y="225.5">IO_B13_L13_MRCC_R21_P</text>
<text x="189.9" y="222.9">C149</text>
<text x="189.9" y="225.4">C151</text>
<text x="189.9" y="228">C153</text>
<text x="197.1" y="224.1">GND</text>
<text x="197.1" y="226.7">SCLK_P</text>
<text x="217.3" y="223.9">PCLK_N</text>
<text x="220.1" y="226.4">GND</text>
<text x="226.8" y="222.9">C150</text>
<text x="226.8" y="225.4">C152</text>
<text x="226.8" y="228">C154</text>
<text x="241.7" y="223">IO_B13_L12_MRCC_N22_N</text>
<text x="271.6" y="224.1">[3]</text>
<text x="281.3" y="226.7">VCC_IO_B13</text>
<text x="147.5" y="229.2">[3]</text>
<text x="154.9" y="228.1">IO_B13_L13_MRCC_P21_N</text>
<text x="155" y="233.1">IO_B13_L10_M21_P</text>
<text x="189.9" y="230.5">C155</text>
<text x="189.9" y="233">C157</text>
<text x="197.1" y="229.2">SCLK_N</text>
<text x="197.1" y="231.8">GND</text>
<text x="219.9" y="231.5">IO_N</text>
<text x="220.3" y="229">IO_P</text>
<text x="226.8" y="230.5">C156</text>
<text x="226.8" y="233">C158</text>
<text x="249.7" y="228.1">IO_B13_L8_M24_P</text>
<text x="250.1" y="230.6">IO_B13_L8_L24_N</text>
<text x="271.6" y="231.8">[3]</text>
<text x="271.6" y="229.2">[3]</text>
<text x="130.3" y="236.8">VCC_2V5</text>
<text x="147.6" y="236.8">[3]</text>
<text x="147.6" y="234.3">[3]</text>
<text x="147.6" y="239.4">[3]</text>
<text x="155" y="235.7">IO_B13_L10_M22_N</text>
<text x="155" y="238.2">IO_B13_L2_R26_P</text>
<text x="189.9" y="235.6">C159</text>
<text x="189.9" y="238.1">C161</text>
<text x="197.1" y="234.3">IO_P</text>
<text x="197.1" y="236.8">IO_N</text>
<text x="197.1" y="239.4">IO_P</text>
<text x="218.1" y="234">VIN_IO</text>
<text x="219.9" y="239.1">IO_N</text>
<text x="220.3" y="236.6">IO_P</text>
<text x="226.8" y="235.6">C160</text>
<text x="226.8" y="238.1">C162</text>
<text x="249.7" y="235.7">IO_B13_L3_M25_P</text>
<text x="250.1" y="238.2">IO_B13_L3_L25_N</text>
<text x="271.6" y="239.4">[3]</text>
<text x="271.6" y="236.8">[3]</text>
<text x="147.6" y="241.9">[3]</text>
<text x="155" y="240.8">IO_B13_L2_P26_N</text>
<text x="155" y="245.8">C_PRSNT#</text>
<text x="189.9" y="240.7">C163</text>
<text x="189.9" y="243.2">C165</text>
<text x="189.9" y="245.7">C167</text>
<text x="197.1" y="241.9">IO_N</text>
<text x="197.1" y="244.5">VOUT</text>
<text x="219.9" y="244.2">IO_N</text>
<text x="220.3" y="241.7">IO_P</text>
<text x="226.8" y="240.7">C164</text>
<text x="226.8" y="243.2">C166</text>
<text x="226.8" y="245.7">C168</text>
<text x="249.3" y="243.3">IO_B13_L5_M26_N</text>
<text x="250" y="240.8">IO_B13_L5_N26_P</text>
<text x="271.6" y="244.5">[3]</text>
<text x="271.6" y="241.9">[3]</text>
<text x="196.6" y="251.3">FX10A-168S-SV</text>
<text x="197.1" y="247">C_PRSNT#</text>
<text x="220.1" y="246.7">GND</text>
</g>
</svg>
